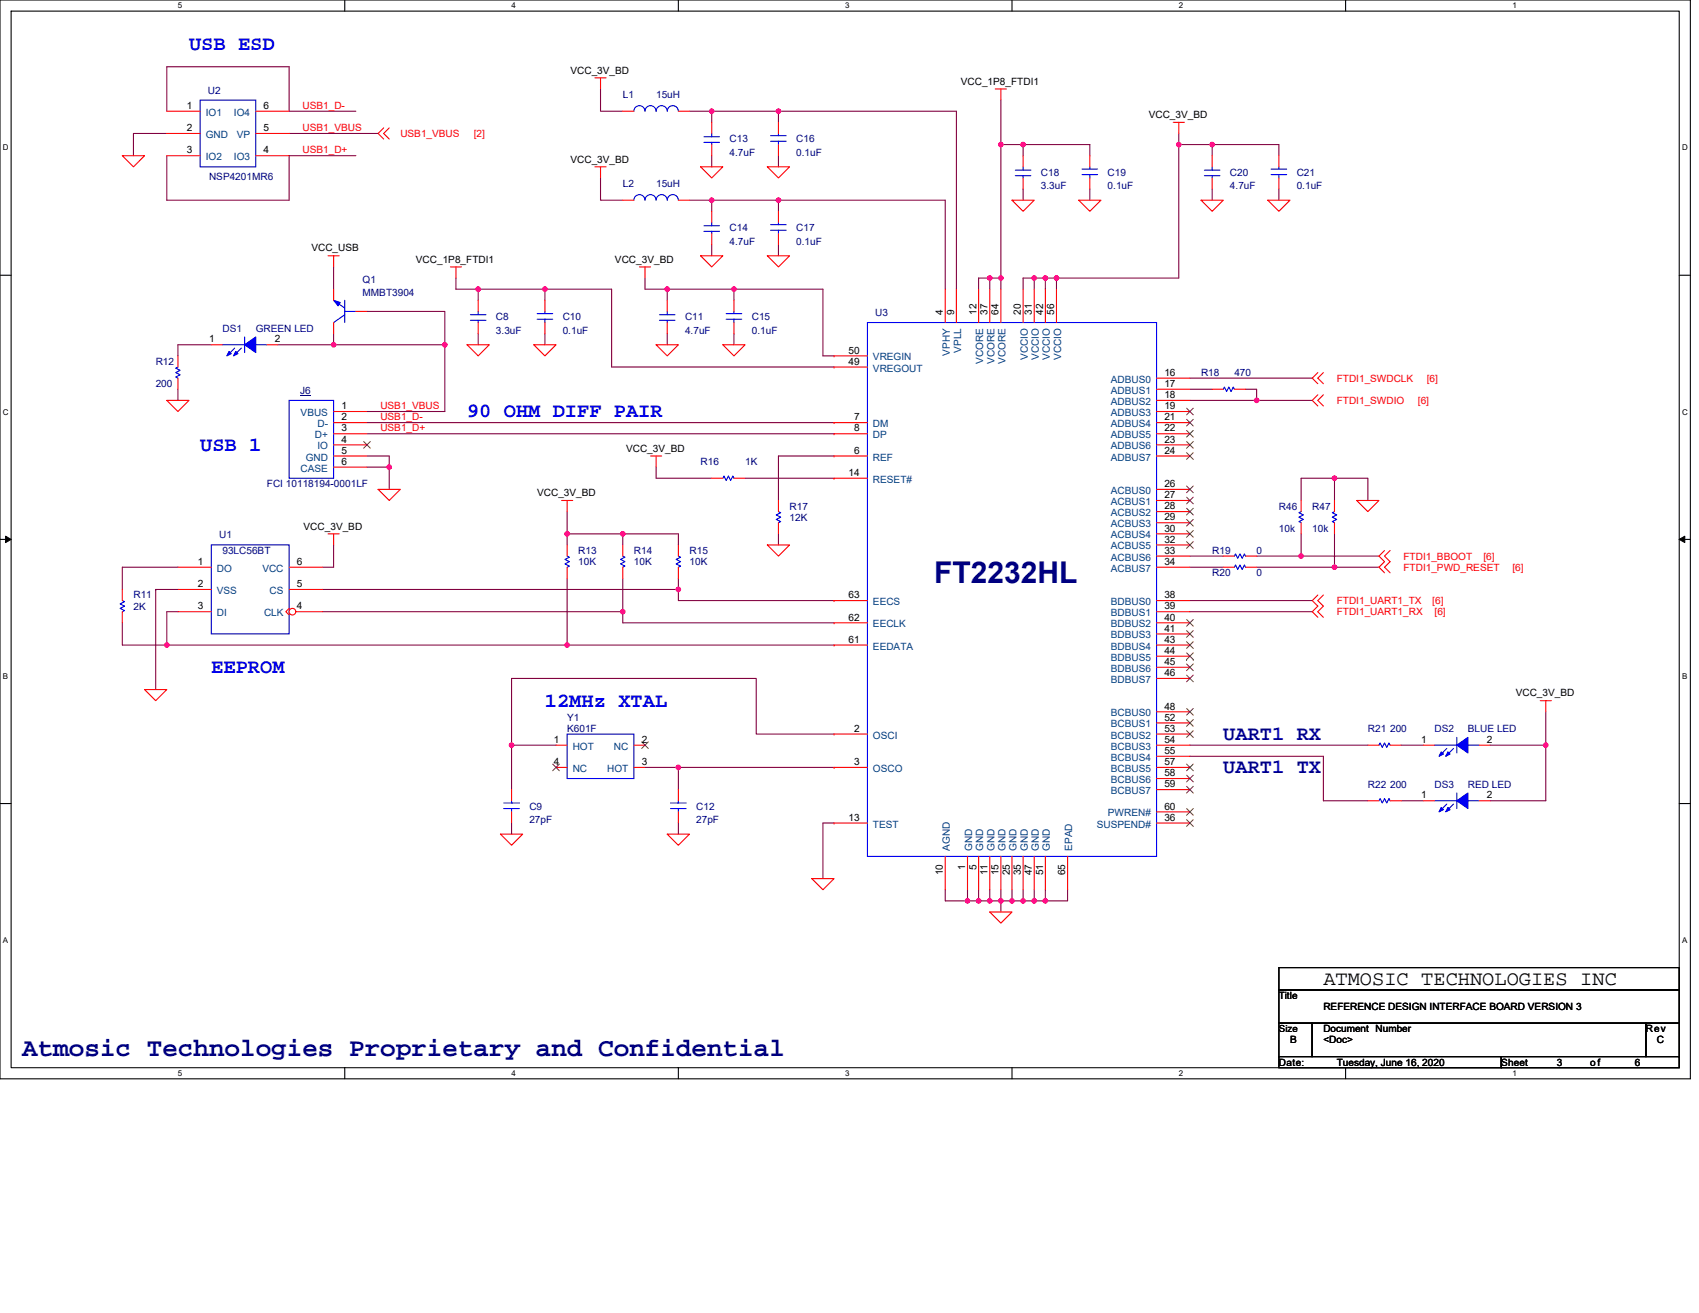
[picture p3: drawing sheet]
<svg xmlns="http://www.w3.org/2000/svg" width="279mm" height="216mm" viewBox="0 0 279 216" stroke-linecap="round" stroke-linejoin="round" font-family="sans-serif">
<path d="M0 0h278v177.4h-278zM1.8 1.8h274.3v173.8h-274.3z" fill="none" stroke="#000" stroke-width=".18"/>
<g fill="#fff">
<path d="M29.3 .2h.7v1.4h-.7z"/>
<path d="M29.3 175.7h.7v1.5h-.7z"/>
</g>
<path d="M56.7 0v1.8M56.7 175.6v1.8" fill="none" stroke="#000" stroke-width=".18"/>
<g fill="#fff">
<path d="M84.1 .2h.8v1.4h-.8z"/>
<path d="M84.1 175.7h.8v1.5h-.8z"/>
</g>
<path d="M111.6 0v1.8M111.6 175.6v1.8" fill="none" stroke="#000" stroke-width=".18"/>
<g fill="#fff">
<path d="M139 .2h.7v1.4h-.7z"/>
<path d="M139 175.7h.7v1.5h-.7z"/>
</g>
<path d="M166.4 0v1.8M166.4 175.6v1.8" fill="none" stroke="#000" stroke-width=".18"/>
<g fill="#fff">
<path d="M193.9 .2h.7v1.4h-.7z"/>
<path d="M193.9 175.7h.7v1.5h-.7z"/>
</g>
<path d="M221.3 0v1.8M221.3 175.6v1.8" fill="none" stroke="#000" stroke-width=".18"/>
<g fill="#fff">
<path d="M248.7 .2h.8v1.4h-.8z"/>
<path d="M248.7 175.7h.8v1.5h-.8z"/>
<path d="M.5 23.5h.9v1.5h-.9z"/>
<path d="M276.6 23.5h1v1.5h-1z"/>
<path d="M.5 67h.9v1.4h-.9z"/>
<path d="M276.6 67h1v1.4h-1z"/>
</g>
<path d="M0 45.3h1.8M276.1 45.3h1.9" fill="none" stroke="#000" stroke-width=".18"/>
<g fill="#fff">
<path d="M.5 110.4h.8v1.5h-.8z"/>
<path d="M276.6 110.4h.9v1.5h-.9z"/>
</g>
<path d="M0 88.7h1.8M276.1 88.7h1.9" fill="none" stroke="#000" stroke-width=".18"/>
<path d="M.9 88.2l.9 .5-.9 .5zM276.1 88.7l1-.5v1z" fill="#000"/>
<path d="M.9 88.2l.9 .5-.9 .5zM276.1 88.7l1-.5v1z" fill="none" stroke="#000" stroke-width=".16"/>
<g fill="#fff">
<path d="M.5 153.8h.8v1.5h-.8z"/>
<path d="M276.6 153.8h.9v1.5h-.9z"/>
</g>
<path d="M0 132.1h1.8M276.1 132.1h1.9M210.3 159.1h65.8v3.7h-65.8zM210.3 168.2h5.5v5.5h-5.5zM210.3 162.8h65.8v5.4h-65.8zM210.3 173.7h36.6v1.9h-36.6zM215.8 168.2h54.9v5.5h-54.9zM246.9 173.7h29.2v1.9h-29.2zM270.7 168.2h5.4v5.5h-5.4z" fill="none" stroke="#000" stroke-width=".18"/>
<g fill="none" stroke="#800040" stroke-width=".18">
<path d="M27.4 18.3v-7.3h20.1v7.3h11M98.8 14.6v3.7h3.6M113.4 18.3h3.6M117 18.3v1.8M117 18.3h11v1.8M128 18.3h.1M128 18.3h29.3v29.2M164.6 16.5v7.3M27.4 21.9h-5.5v3.7M47.5 21.9h14.7M58.5 25.6h-11v7.3h-20.1v-7.3M98.8 29.3v3.6h3.6"/>
<path d="M113.4 32.9h3.6v1.8M117 25.6v1.8M117 32.9h11v1.8M128 32.9h.1M128 25.6v1.8M128 32.9h27.4v14.6M164.6 23.8h3.6M164.6 23.8v21.9M168.2 31.1v1.8M168.2 23.8h11v1.8M168.2 23.8v1.8M179.2 31.1v1.8"/>
<path d="M193.9 23.8v21.9h-20.2M193.9 21.9v1.9M193.9 23.8h5.4M199.3 31.1v1.8M199.3 23.8v1.8M199.3 23.8h11v1.8M210.3 31.1v1.8M34.7 56.7h-5.4v1.8M45.7 56.7h9.2M54.9 56.7h18.3M54.9 43.9v3.6M54.9 54.9v1.8"/>
<path d="M60.4 51.2h12.8v5.5M73.2 56.7v11h-12.8M75 45.7v1.8h3.6M78.6 54.9v1.8M78.6 47.5h11M78.6 47.5v1.9M89.6 54.9v1.8M89.6 47.5v1.9M89.6 47.5h11v12.9h36.6M106.1 45.7v1.8h3.6M109.7 54.9v1.8M109.7 47.5v1.9"/>
<path d="M109.7 47.5h11M117 40.2v1.9M120.7 47.5h14.6v11h1.9M120.7 54.9v1.8M120.7 47.5v1.9M128 40.2v1.9M162.8 45.7h1.8M162.8 45.7h-1.9v1.8M162.8 45.7v1.8M164.6 45.7v1.8M170.1 45.7h1.8M170.1 45.7h-1.9v1.8"/>
<path d="M170.1 45.7v1.8M171.9 45.7v1.8M171.9 45.7h1.8M173.7 45.7v1.8M29.3 64v1.8M60.4 69.5h76.8M60.4 75h3.6v1.8M60.4 76.8h3.6M60.4 71.3h76.8M64 76.8v3.7M107.9 76.8v1.8h9.1M122.5 78.6h14.7"/>
<path d="M137.2 75h-9.2v7.3M195.7 64h3.6M195.7 62.2h20.1M195.7 65.8h11M204.8 64h1.9v1.8M206.7 65.8h9.1M219.5 78.6h-5.5v3.7M25.6 96.9h3.7M25.6 96.9h.1M25.6 96.9v16.5M29.3 93.3h-9.2v3.6M53 96.9h58.6"/>
<path d="M54.9 89.6v3.7h-1.9M93.3 84.1v3.7M93.3 87.8v1.8M93.3 87.8h9.1M93.3 95.1v11M102.4 87.8h9.2v1.8M102.4 87.8v1.8M102.4 95.1v5.5M111.6 96.9v1.9h25.6M111.6 95.1v1.8M128 87.8v1.8M195.7 98.8h20.1"/>
<path d="M195.7 93.3h5.5M195.7 91.4h5.5M206.7 93.3h12.8M206.7 91.4h7.3M214 91.4h12.8M214 87.8v3.6M219.5 87.8v5.5M219.5 82.3v-3.7h5.4v3.7M219.5 93.3h7.3M20.1 102.4v3.7h7.3M27.4 106.1h65.9M29.3 100.6h-1.9v5.5"/>
<path d="M53 100.6h49.4M93.3 106.1h43.9M102.4 100.6v1.8h34.8M195.7 100.6h20.1M254.2 117v5.5M84.1 122.5h7.3M84.1 122.5v7.3M84.1 135.3v1.9M106.1 126.2h5.5M111.6 126.2h25.6M111.6 135.3v1.9M111.6 126.2v3.6"/>
<path d="M137.2 135.3h-1.9v9.2M137.2 120.7h-12.8v-9.1h-40.3v10.9M195.7 124.4h21.9v7.3h7.3M195.7 122.5h29.2M230.4 131.7h3.7M230.4 122.5h3.7M245.1 122.5h9.1M254.2 122.5v9.2h-9.1M155.4 146.3v1.8h3.7M159.1 148.1h1.8M159.1 146.3v1.8M160.9 146.3v1.8"/>
<path d="M160.9 148.1h1.9M162.8 148.1h1.8M162.8 146.3v1.8M164.6 148.1h1.8M164.6 146.3v1.8M164.6 148.1v1.9M166.4 148.1h1.8M166.4 146.3v1.8M168.2 148.1h1.9M168.2 146.3v1.8M170.1 148.1h1.8M170.1 146.3v1.8"/>
<path d="M171.9 146.3v1.8M175.6 146.3v1.8h-3.7"/>
</g>
<g fill="#f0f" stroke="#f0f" stroke-width=".18">
<circle cx="128" cy="32.9" r=".37"/>
<circle cx="117" cy="32.9" r=".37"/>
<circle cx="117" cy="18.3" r=".37"/>
<circle cx="128" cy="18.3" r=".37"/>
<circle cx="164.6" cy="45.7" r=".37"/>
<circle cx="162.8" cy="45.7" r=".37"/>
<circle cx="168.2" cy="23.8" r=".37"/>
<circle cx="164.6" cy="23.8" r=".37"/>
<circle cx="173.7" cy="45.7" r=".37"/>
<circle cx="171.9" cy="45.7" r=".37"/>
<circle cx="170.1" cy="45.7" r=".37"/>
<circle cx="199.3" cy="23.8" r=".37"/>
<circle cx="193.8" cy="23.8" r=".37"/>
<circle cx="159.1" cy="148.1" r=".37"/>
<circle cx="164.6" cy="148.1" r=".37"/>
<circle cx="160.9" cy="148.1" r=".37"/>
<circle cx="162.8" cy="148.1" r=".37"/>
<circle cx="168.2" cy="148.1" r=".37"/>
<circle cx="166.4" cy="148.1" r=".37"/>
<circle cx="170.1" cy="148.1" r=".37"/>
<circle cx="84.1" cy="122.5" r=".37"/>
<circle cx="111.6" cy="126.2" r=".37"/>
<circle cx="120.7" cy="47.5" r=".37"/>
<circle cx="109.7" cy="47.5" r=".37"/>
<circle cx="89.6" cy="47.5" r=".37"/>
<circle cx="78.6" cy="47.5" r=".37"/>
<circle cx="111.6" cy="96.9" r=".37"/>
<circle cx="102.4" cy="100.6" r=".37"/>
<circle cx="93.3" cy="106.1" r=".37"/>
<circle cx="27.4" cy="106.1" r=".37"/>
<circle cx="64" cy="76.8" r=".37"/>
<circle cx="206.6" cy="65.8" r=".37"/>
<circle cx="93.3" cy="87.8" r=".37"/>
<circle cx="102.4" cy="87.8" r=".37"/>
<circle cx="254.2" cy="122.5" r=".37"/>
<circle cx="171.9" cy="148.1" r=".37"/>
<circle cx="73.1" cy="56.7" r=".37"/>
<circle cx="54.9" cy="56.7" r=".37"/>
<circle cx="214" cy="91.4" r=".37"/>
<circle cx="219.5" cy="93.3" r=".37"/>
<circle cx="219.5" cy="78.6" r=".37"/>
</g>
<g fill="none" stroke="#f00" stroke-width=".18">
<path d="M27.4 18.3h5.5M42.1 18.3h5.4M97.8 12.8h1.9M98.8 12.8v1.8M102.4 18.3h1.8M111.6 18.3h1.8M163.7 14.6h1.8M164.6 14.6v1.9M20.1 25.6h3.7l-1.9 1.8zM27.4 25.6h5.5M27.4 21.9h5.5M42.1 25.6h5.4"/>
<path d="M42.1 21.9h5.4M63.1 21l-.9 .9 .9 1M64 21l-.9 .9 .9 1M97.8 27.4h1.9M98.8 27.4v1.9M102.4 32.9h1.8M111.6 32.9h1.8M115.2 27.4h3.7l-1.9 1.9zM117 23.8v1.8M117 20.1v1.8M126.2 27.4h3.6l-1.8 1.9zM128 34.7v1.9"/>
<path d="M128 38.4v1.8M128 20.1v1.8M128 23.8v1.8M166.4 32.9h3.7l-1.9 1.8zM168.2 29.3v1.8M168.2 25.6v1.8M177.4 32.9h3.7l-1.9 1.8zM179.2 25.6v1.8M179.2 29.3v1.8M192.9 20.1h1.9M193.9 20.1v1.8M197.5 32.9h3.7l-1.9 1.8z"/>
<path d="M208.5 32.9h3.6l-1.8 1.8zM210.3 25.6v1.8M210.3 29.3v1.8M29.3 58.5v1.9M34.7 56.7h1.9M43.9 56.7h1.8M53.9 42.1h1.9M54.9 53v1.9M54.9 47.5v1.9M54.9 42.1v1.8M58.5 51.2h1.9M74.1 43.9h1.8"/>
<path d="M75 43.9v1.8M76.8 56.7h3.7l-1.9 1.8zM78.6 53v1.9M78.6 49.4v1.8M87.8 56.7h3.6l-1.8 1.8zM89.6 49.4v1.8M89.6 53v1.9M105.2 43.9h1.8M106.1 43.9v1.8M107.9 56.7h3.7l-1.9 1.8zM109.7 53v1.9M109.7 49.4v1.8"/>
<path d="M115.2 42.1h3.7l-1.9 1.8zM118.9 56.7h3.6l-1.8 1.8zM120.7 49.4v1.8M120.7 53v1.9M126.2 42.1h3.6l-1.8 1.8zM137.2 58.5h.1M137.2 58.5h5.4M155.4 47.5v5.5M157.3 47.5v5.5M160.9 47.5v5.5M162.8 47.5v5.5M164.6 47.5v5.5"/>
<path d="M168.2 47.5v5.5M170.1 47.5v5.5M171.9 47.5v5.5M173.7 47.5v5.5M27.4 65.8h3.7l-1.8 1.9zM29.3 62.2v1.8M107 75h1.8M107.9 75v1.8M117 78.6h1.9M120.7 78.6h1.8M137.2 60.4h.1M137.2 69.5h.1"/>
<path d="M137.2 71.3h.1M137.2 75h.1M137.2 78.6h.1M137.2 60.4h5.4M137.2 69.5h5.4M137.2 71.3h5.4M137.2 75h5.4M137.2 78.6h5.4M190.2 62.2h5.5M190.2 64h5.5M190.2 65.8h5.5M190.2 67.7h5.5"/>
<path d="M190.2 69.5h5.5M190.2 71.3h5.5M190.2 73.2h5.5M190.2 75h5.5M199.3 64h1.9M203 64h1.8M216.7 61.3l-.9 .9 .9 .9M216.7 64.9l-.9 .9 .9 1M217.6 61.3l-.9 .9 .9 .9M217.6 64.9l-.9 .9 .9 1M20.1 96.9v1.9M53.9 87.8h1.9"/>
<path d="M54.9 87.8v1.8M62.2 80.5h3.6l-1.8 1.8zM92.4 82.3h1.8M93.3 82.3v1.8M93.3 89.6v1.8M93.3 93.3v1.8M102.4 89.6v1.8M102.4 93.3v1.8M111.6 89.6v1.8M111.6 93.3v1.8M126.2 89.6h3.6l-1.8 1.8zM128 82.3v1.8"/>
<path d="M128 86v1.8M137.2 98.8h.1M137.2 98.8h5.4M190.2 80.5h5.5M190.2 82.3h5.5M190.2 84.1h5.5M190.2 86h5.5M190.2 87.8h5.5M190.2 89.6h5.5M190.2 91.4h5.5M190.2 93.3h5.5M190.2 98.8h5.5"/>
<path d="M201.2 93.3h1.8M201.2 91.4h1.8M204.8 93.3h1.9M204.8 91.4h1.9M214 86v1.8M214 82.3v1.8M216.7 97.8l-.9 1 .9 .9-.9 .9 .9 .9M217.6 97.8l-.9 1 .9 .9-.9 .9 .9 .9M219.5 86v1.8M219.5 82.3v1.8M223.1 82.3h3.7l-1.9 1.8zM227.7 90.5l-.9 .9 .9 1-.9 .9 .9 .9"/>
<path d="M228.6 90.5l-.9 .9 .9 1-.9 .9 .9 .9M20.1 100.6v1.8M23.8 113.4h3.6l-1.8 1.8zM137.2 102.4h.1M137.2 106.1h.1M137.2 102.4h5.4M137.2 106.1h5.4M190.2 100.6h5.5M190.2 102.4h5.5M190.2 104.2h5.5M190.2 106.1h5.5M190.2 107.9h5.5"/>
<path d="M190.2 109.7h5.5M190.2 111.6h5.5M190.2 117h5.5M190.2 118.9h5.5M253.3 115.2h1.8M254.2 115.2v1.8M82.3 137.2h3.7l-1.9 1.8zM84.1 129.8v1.9M84.1 133.5v1.8M109.7 137.2h3.7l-1.8 1.8zM111.6 129.8v1.9M111.6 133.5v1.8"/>
<path d="M137.2 120.7h.1M137.2 126.2h.1M137.2 135.3h.1M137.2 120.7h5.4M137.2 126.2h5.4M137.2 135.3h5.4M190.2 120.7h5.5M190.2 122.5h5.5M190.2 124.4h5.5M190.2 126.2h5.5M190.2 128h5.5M190.2 129.8h5.5"/>
<path d="M190.2 133.5h5.5M190.2 135.3h5.5M224.9 131.7h1.9M224.9 122.5h1.9M228.6 131.7h1.8M228.6 122.5h1.8M234.1 122.5h1.8M234.1 131.7h1.8M243.2 122.5h1.9M243.2 131.7h1.9M133.5 144.5h3.7l-1.9 1.8zM155.4 140.8v5.5"/>
<path d="M159.1 140.8v5.5M160.9 140.8v5.5M162.8 150h3.6l-1.8 1.8zM162.8 140.8v5.5M164.6 140.8v5.5M166.4 140.8v5.5M168.2 140.8v5.5M170.1 140.8v5.5M171.9 140.8v5.5M175.6 140.8v5.5"/>
</g>
<g fill="none" stroke="#00f" stroke-width=".18">
<path d="M32.9 16.5h9.2v10.9h-9.2zM104.2 18.3a.91 .91 0 0 1 1-.9 .91 .91 0 0 1 .9 .9 .91 .91 0 0 1 .9-.9 .91 .91 0 0 1 .9 .9 .91 .91 0 0 1 .9-.9 .91 .91 0 0 1 .9 .9 .91 .91 0 0 1 .9-.9 .91 .91 0 0 1 1 .9M111.6 32.9a.91 .91 0 0 0-1-.9 .91 .91 0 0 0-.9 .9 .91 .91 0 0 0-.9-.9 .91 .91 0 0 0-.9 .9 .91 .91 0 0 0-.9-.9 .91 .91 0 0 0-.9 .9 .91 .91 0 0 0-.9-.9 .91 .91 0 0 0-1 .9M115.8 22.5h2.5M115.8 23.4h2.5M117 23.4v.4M117 21.9v.6M126.7 37.9h2.6M126.7 36.9h2.6M126.7 23.2h2.6M126.7 22.3h2.6M128 36.6v.3"/>
<path d="M128 37.9v.5M128 21.9v.4M128 23.2v.6M167 28h2.5M167 28.9h2.5M168.2 28.9v.4M168.2 27.4v.6M177.9 28.7h2.6M177.9 27.8h2.6M179.2 27.4v.4M179.2 28.7v.6M209 28.7h2.6"/>
<path d="M209 27.8h2.6M210.3 27.4v.4M210.3 28.7v.6M36.6 56.7h3.6M38.6 57.2l-1.1 1.1M39.7 57.2l-1.1 1.1M40.2 55.4v2.6M42.1 56.7h1.8M54.9 49.4l1.8 1.3M56.7 51.8l-1.8 1.2M56.7 49.4v3.6M56.7 51.2h1.8"/>
<path d="M77.4 51.8h2.5M77.4 52.7h2.5M78.6 52.7v.3M78.6 51.2v.6M88.3 52.5h2.6M88.3 51.6h2.6M89.6 51.2v.4M89.6 52.5v.5M108.4 51.8h2.6M108.4 52.7h2.6M109.7 52.7v.3M109.7 51.2v.6"/>
<path d="M119.4 52.5h2.6M119.4 51.6h2.6M120.7 51.2v.4M120.7 52.5v.5M142.6 53h47.6v87.8h-47.6zM29.3 60.4l-.4 .1 .7 .4-.7 .4 .7 .3-.7 .4 .4 .2M47.5 65.8h7.4v12.8h-7.4zM118.9 78.6l.2-.3 .3 .7 .4-.7 .4 .7 .3-.7 .2 .3M201.2 64l.2-.4 .3 .8 .4-.8 .4 .8 .3-.8 .2 .4M20.1 98.8l.4 .1-.8 .4 .8 .4-.8 .3 .8 .4-.4 .2M93.3 91.4l.3 .2-.7 .4 .7 .4-.7 .3 .7 .4-.3 .2M102.4 91.4l.4 .2-.8 .4 .8 .4-.8 .3 .8 .4-.4 .2"/>
<path d="M111.6 91.4l.3 .2-.7 .4 .7 .4-.7 .3 .7 .4-.3 .2M128 84.1l.4 .2-.8 .4 .8 .3-.8 .4 .8 .4-.4 .2M203 93.3l.2-.4 .3 .7 .4-.7 .4 .7 .3-.7 .2 .4M203 91.4l.2-.3 .3 .7 .4-.7 .4 .7 .3-.7 .2 .3M214 84.1l-.4 .2 .7 .4-.7 .3 .7 .4-.7 .4 .4 .2M219.5 84.1l-.4 .2 .7 .4-.7 .3 .7 .4-.7 .4 .4 .2M82.8 133h2.6M82.8 132h2.6M84.1 131.7v.3M84.1 133v.5M110.3 133h2.5M110.3 132h2.5"/>
<path d="M111.6 131.7v.3M111.6 133v.5M226.8 131.7l.2-.4 .3 .7 .4-.7 .4 .7 .3-.7 .2 .4M226.8 122.5l.2-.3 .3 .7 .4-.7 .4 .7 .3-.7 .2 .3M235.9 122.5h3.7M235.9 131.7h3.7M237.9 123.1l-1.1 1.1M237.9 132.2l-1.1 1.1M239 123.1l-1.1 1.1M239 132.2l-1.1 1.1M239.6 121.2v2.6M239.6 130.4v2.6"/>
<path d="M241.4 122.5h1.8M241.4 131.7h1.8"/>
</g>
<g fill="#00f" stroke="#00f" stroke-width=".18">
<path d="M40.2 56.7l1.9-1.3v2.6z" fill-rule="evenodd"/>
<path d="M37.7 57.8l.3 .4-.7 .3z" fill-rule="evenodd"/>
<path d="M38.8 57.8l.3 .4-.7 .3z" fill-rule="evenodd"/>
<path d="M239.6 122.5l1.8-1.3v2.6z" fill-rule="evenodd"/>
<path d="M237 123.6l.4 .4-.8 .4z" fill-rule="evenodd"/>
<path d="M238.1 123.6l.4 .4-.8 .4z" fill-rule="evenodd"/>
<path d="M239.6 131.7l1.8-1.3v2.6z" fill-rule="evenodd"/>
<path d="M237 132.8l.4 .3-.8 .4z" fill-rule="evenodd"/>
<path d="M238.1 132.8l.4 .3-.8 .4z" fill-rule="evenodd"/>
<path d="M54.9 49.4l1.1 .3-.4 .6z" fill-rule="evenodd"/>
</g>
<g fill="none" stroke="#804000" stroke-width=".16">
<path d="M195.1 67.1l1.1 1.1M195.1 68.9l1.1 1.1M195.1 70.8l1.1 1.1M195.1 72.6l1.1 1.1M195.1 74.4l1.1 1.1M195.1 79.9l1.1 1.1M196.2 67.1l-1.1 1.1M196.2 68.9l-1.1 1.1M196.2 70.8l-1.1 1.1M196.2 72.6l-1.1 1.1M196.2 74.4l-1.1 1.1M196.2 79.9l-1.1 1.1"/>
<path d="M195.1 81.7l1.1 1.1M195.1 83.6l1.1 1.1M195.1 85.4l1.1 1.1M195.1 87.2l1.1 1.1M195.1 89.1l1.1 1.1M196.2 81.7l-1.1 1.1M196.2 83.6l-1.1 1.1M196.2 85.4l-1.1 1.1M196.2 87.2l-1.1 1.1M196.2 89.1l-1.1 1.1M195.1 108.5h.1M195.1 101.9l1.1 1.1"/>
<path d="M195.1 103.7l1.1 1.1M195.1 105.5l1.1 1.1M195.1 109.2l1.1 1.1M195.1 111l1.1 1.1M195.1 116.5l1.1 1.1M195.1 118.3l1.1 1.1M195.1 107.4l1.1 1.1M196.2 101.9l-1.1 1.1M196.2 103.7l-1.1 1.1M196.2 105.5l-1.1 1.1M196.2 109.2l-1.1 1.1M196.2 111l-1.1 1.1"/>
<path d="M196.2 116.5l-1.1 1.1M196.2 118.3l-1.1 1.1M196.2 107.4l-1.1 1.1M196.2 108.5h.1M195.1 120.2l1.1 1.1M195.1 125.6l1.1 1.1M195.1 127.5l1.1 1.1M195.1 129.3l1.1 1.1M195.1 133l1.1 1.1M195.1 134.8l1.1 1.1M196.2 120.2l-1.1 1.1M196.2 125.6l-1.1 1.1"/>
<path d="M196.2 127.5l-1.1 1.1M196.2 129.3l-1.1 1.1M196.2 133l-1.1 1.1M196.2 134.8l-1.1 1.1"/>
</g>
<path d="M49.4 64.9h1.7v.2h-1.7z" fill="#000080"/>
<g fill="none" stroke="#f00" stroke-width=".18">
<path d="M117 38.4v1.8M117 34.7v1.9M199.3 29.3v1.8M199.3 25.6v1.8M54.9 67.7h5.5M54.9 69.5h5.5M54.9 71.3h5.5M54.9 73.2h5.5M54.9 75h5.5M54.9 76.8h5.5M29.3 93.3h5.4M29.3 96.9h5.4"/>
<path d="M29.3 100.6h5.4M47.5 100l-.5 .6 .5 .5"/>
</g>
<path d="M59.8 72.6l1.1 1.1M60.9 72.6l-1.1 1.1" fill="none" stroke="#804000" stroke-width=".16"/>
<path d="M115.8 37.1h2.5M115.8 38h2.5M117 38v.4M117 36.6v.5M198.1 28h2.5M198.1 28.9h2.5M199.3 28.9v.4M199.3 27.4v.6M34.7 89.6h12.8v14.6h-12.8z" fill="none" stroke="#00f" stroke-width=".18"/>
<circle cx="48.1" cy="100.6" r=".54" fill="#fff" stroke="#f00" stroke-width=".18"/>
<path d="M47.5 96.9h5.5M47.5 93.3h5.5M48.6 100.6h4.4M91.4 122.5h1.9M91.4 126.2h1.9M104.2 122.5h1.9M104.2 126.2h1.9" fill="none" stroke="#f00" stroke-width=".18"/>
<path d="M93.3 120.7h10.9v7.3h-10.9z" fill="none" stroke="#00f" stroke-width=".18"/>
<path d="M90.9 125.6l1.1 1.1M92 125.6l-1.1 1.1M105.5 122l1.1 1.1M106.6 122l-1.1 1.1" fill="none" stroke="#804000" stroke-width=".16"/>
<g fill="#f0f" stroke="#f0f" stroke-width=".18">
<circle cx="128" cy="32.9" r=".37"/>
<circle cx="117" cy="32.9" r=".37"/>
<circle cx="117" cy="18.3" r=".37"/>
<circle cx="128" cy="18.3" r=".37"/>
<circle cx="164.6" cy="45.7" r=".37"/>
<circle cx="162.8" cy="45.7" r=".37"/>
<circle cx="168.2" cy="23.8" r=".37"/>
<circle cx="164.6" cy="23.8" r=".37"/>
<circle cx="173.7" cy="45.7" r=".37"/>
<circle cx="171.9" cy="45.7" r=".37"/>
<circle cx="170.1" cy="45.7" r=".37"/>
<circle cx="199.3" cy="23.8" r=".37"/>
<circle cx="193.8" cy="23.8" r=".37"/>
<circle cx="159.1" cy="148.1" r=".37"/>
<circle cx="164.6" cy="148.1" r=".37"/>
<circle cx="160.9" cy="148.1" r=".37"/>
<circle cx="162.8" cy="148.1" r=".37"/>
<circle cx="168.2" cy="148.1" r=".37"/>
<circle cx="166.4" cy="148.1" r=".37"/>
<circle cx="170.1" cy="148.1" r=".37"/>
<circle cx="84.1" cy="122.5" r=".37"/>
<circle cx="111.6" cy="126.2" r=".37"/>
<circle cx="120.7" cy="47.5" r=".37"/>
<circle cx="109.7" cy="47.5" r=".37"/>
<circle cx="89.6" cy="47.5" r=".37"/>
<circle cx="78.6" cy="47.5" r=".37"/>
<circle cx="111.6" cy="96.9" r=".37"/>
<circle cx="102.4" cy="100.6" r=".37"/>
<circle cx="93.3" cy="106.1" r=".37"/>
<circle cx="27.4" cy="106.1" r=".37"/>
<circle cx="64" cy="76.8" r=".37"/>
<circle cx="206.6" cy="65.8" r=".37"/>
<circle cx="93.3" cy="87.8" r=".37"/>
<circle cx="102.4" cy="87.8" r=".37"/>
<circle cx="254.2" cy="122.5" r=".37"/>
<circle cx="171.9" cy="148.1" r=".37"/>
<circle cx="73.1" cy="56.7" r=".37"/>
<circle cx="54.9" cy="56.7" r=".37"/>
<circle cx="214" cy="91.4" r=".37"/>
<circle cx="219.5" cy="93.3" r=".37"/>
<circle cx="219.5" cy="78.6" r=".37"/>
</g>
<text font-size="4.9" fill="#000080" x="153.6" y="95.9">FT2232HL</text>
<text font-size="4.3" fill="#000080" x="3.7" y="173.6">Atmosic Technologies Proprietary and Confidential</text>
<g font-size="3.3" fill="#00f">
<text x="31.1" y="8.3">USB ESD</text>
<text x="76.8" y="68.6">90 OHM DIFF PAIR</text>
<text x="32.9" y="74.1">USB 1</text>
<text x="34.7" y="110.7">EEPROM</text>
<text x="89.6" y="116.2">12MHz XTAL</text>
</g>
<g font-size="3.3" fill="#0000a0">
<text x="201.2" y="121.7">UART1 RX</text>
<text x="201.2" y="127.1">UART1 TX</text>
</g>
<text font-size="3.3" x="217.6" y="161.9">ATMOSIC TECHNOLOGIES INC</text>
<g font-size="1.6">
<text x="30.7" y="17.9">1</text>
<text x="43.3" y="17.9">6</text>
<text x="93.8" y="12.1">VCC_3V_BD</text>
<text x="158" y="13.9">VCC_1P8_FTDI1</text>
<text x="30.7" y="21.6">2</text>
<text x="43.3" y="21.6">5</text>
<text x="188.9" y="19.4">VCC_3V_BD</text>
<text x="30.7" y="25.2">3</text>
<text x="43.3" y="25.2">4</text>
<text x="93.8" y="26.7">VCC_3V_BD</text>
<text x="51.2" y="41.4">VCC_USB</text>
<text x="68.4" y="43.2">VCC_1P8_FTDI1</text>
<text x="101.1" y="43.2">VCC_3V_BD</text>
<text x="155.1" y="51.8" transform="rotate(-90 155.1 51.8)">4</text>
<text x="156.9" y="51.8" transform="rotate(-90 156.9 51.8)">9</text>
<text x="160.6" y="51.8" transform="rotate(-90 160.6 51.8)">12</text>
<text x="162.4" y="51.8" transform="rotate(-90 162.4 51.8)">37</text>
<text x="164.2" y="51.8" transform="rotate(-90 164.2 51.8)">64</text>
<text x="167.9" y="51.8" transform="rotate(-90 167.9 51.8)">20</text>
<text x="169.7" y="51.8" transform="rotate(-90 169.7 51.8)">31</text>
<text x="171.5" y="51.8" transform="rotate(-90 171.5 51.8)">42</text>
<text x="173.4" y="51.8" transform="rotate(-90 173.4 51.8)">56</text>
<text x="34.4" y="56.3">1</text>
<text x="45.2" y="56.3">2</text>
<text x="139.5" y="58.1">50</text>
<text x="139.5" y="60">49</text>
<text x="191.5" y="61.8">16</text>
<text x="191.5" y="63.6">17</text>
<text x="191.5" y="65.5">18</text>
<text x="56.1" y="69.1">2</text>
<text x="56.1" y="70.9">3</text>
<text x="56.1" y="67.3">1</text>
<text x="140.4" y="69.1">7</text>
<text x="140.4" y="70.9">8</text>
<text x="191.5" y="67.3">19</text>
<text x="191.5" y="69.1">21</text>
<text x="191.5" y="70.9">22</text>
<text x="56.1" y="72.8">4</text>
<text x="56.1" y="76.4">6</text>
<text x="56.1" y="74.6">5</text>
<text x="103" y="74.3">VCC_3V_BD</text>
<text x="140.4" y="74.6">6</text>
<text x="191.5" y="72.8">23</text>
<text x="191.5" y="74.6">24</text>
<text x="88.3" y="81.6">VCC_3V_BD</text>
<text x="139.5" y="78.3">14</text>
<text x="191.5" y="80.1">26</text>
<text x="191.5" y="81.9">27</text>
<text x="191.5" y="83.8">28</text>
<text x="49.9" y="87.1">VCC_3V_BD</text>
<text x="191.5" y="85.6">29</text>
<text x="191.5" y="87.4">30</text>
<text x="191.5" y="89.2">32</text>
<text x="32.5" y="92.9">1</text>
<text x="48.8" y="92.9">6</text>
<text x="191.5" y="91.1">33</text>
<text x="191.5" y="92.9">34</text>
<text x="32.5" y="96.6">2</text>
<text x="32.5" y="100.2">3</text>
<text x="48.8" y="100.2">4</text>
<text x="48.8" y="96.6">5</text>
<text x="139.5" y="98.4">63</text>
<text x="191.5" y="98.4">38</text>
<text x="191.5" y="100.2">39</text>
<text x="139.5" y="102">62</text>
<text x="139.5" y="105.7">61</text>
<text x="191.5" y="102">40</text>
<text x="191.5" y="103.9">41</text>
<text x="191.5" y="105.7">43</text>
<text x="191.5" y="107.5">44</text>
<text x="191.5" y="109.4">45</text>
<text x="191.5" y="111.2">46</text>
<text x="191.5" y="116.7">48</text>
<text x="191.5" y="118.5">52</text>
<text x="249.3" y="114.5">VCC_3V_BD</text>
<text x="91.1" y="122.2">1</text>
<text x="91.1" y="125.8">4</text>
<text x="105.5" y="122.2">2</text>
<text x="105.5" y="125.8">3</text>
<text x="140.4" y="120.3">2</text>
<text x="140.4" y="125.8">3</text>
<text x="191.5" y="120.3">53</text>
<text x="191.5" y="122.2">54</text>
<text x="191.5" y="124">55</text>
<text x="191.5" y="125.8">57</text>
<text x="233.7" y="122.2">1</text>
<text x="244.5" y="122.2">2</text>
<text x="191.5" y="127.6">58</text>
<text x="191.5" y="129.5">59</text>
<text x="233.7" y="131.3">1</text>
<text x="244.5" y="131.3">2</text>
<text x="139.5" y="135">13</text>
<text x="191.5" y="135">36</text>
<text x="191.5" y="133.1">60</text>
<text x="155.1" y="143.9" transform="rotate(-90 155.1 143.9)">10</text>
<text x="158.7" y="143" transform="rotate(-90 158.7 143)">1</text>
<text x="160.6" y="143" transform="rotate(-90 160.6 143)">5</text>
<text x="162.4" y="143.9" transform="rotate(-90 162.4 143.9)">11</text>
<text x="164.2" y="143.9" transform="rotate(-90 164.2 143.9)">15</text>
<text x="166" y="143.9" transform="rotate(-90 166 143.9)">25</text>
<text x="167.9" y="143.9" transform="rotate(-90 167.9 143.9)">35</text>
<text x="169.7" y="143.9" transform="rotate(-90 169.7 143.9)">47</text>
<text x="171.5" y="143.9" transform="rotate(-90 171.5 143.9)">51</text>
<text x="175.2" y="143.9" transform="rotate(-90 175.2 143.9)">65</text>
<text x="210.3" y="164.2">Title</text>
<text x="217.6" y="166.1">REFERENCE DESIGN INTERFACE BOARD VERSION 3</text>
<text x="210.3" y="169.7">Size</text>
<text x="212.1" y="171.6">B</text>
<text x="217.6" y="169.7">Document Number</text>
<text x="217.6" y="171.6">&lt;Doc&gt;</text>
<text x="270.7" y="169.7">Rev</text>
<text x="272.5" y="171.6">C</text>
<text x="210.3" y="175.2">Date:</text>
<text x="219.8" y="175.2">Tuesday, June 16, 2020</text>
<text x="246.9" y="175.2">Sheet</text>
<text x="256" y="175.2">3</text>
<text x="261.5" y="175.2">of</text>
<text x="268.8" y="175.2">6</text>
</g>
<g font-size="1.6" fill="#000080">
<text x="34.2" y="15.4">U2</text>
<text x="102.4" y="16.1">L1</text>
<text x="107.9" y="16.1">15uH</text>
<text x="120" y="23.4">C13</text>
<text x="130.9" y="23.4">C16</text>
<text x="34.4" y="29.6">NSP4201MR6</text>
<text x="120" y="25.6">4.7uF</text>
<text x="130.9" y="25.6">0.1uF</text>
<text x="171.2" y="28.9">C18</text>
<text x="182.1" y="28.9">C19</text>
<text x="202.3" y="28.9">C20</text>
<text x="213.2" y="28.9">C21</text>
<text x="102.4" y="30.7">L2</text>
<text x="107.9" y="30.7">15uH</text>
<text x="171.2" y="31.1">3.3uF</text>
<text x="182.1" y="31.1">0.1uF</text>
<text x="202.3" y="31.1">4.7uF</text>
<text x="213.2" y="31.1">0.1uF</text>
<text x="120" y="38.1">C14</text>
<text x="120" y="40.3">4.7uF</text>
<text x="130.9" y="38.1">C17</text>
<text x="130.9" y="40.3">0.1uF</text>
<text x="59.6" y="46.5">Q1</text>
<text x="59.6" y="48.7">MMBT3904</text>
<text x="81.6" y="52.7">C8</text>
<text x="92.5" y="52.7">C10</text>
<text x="112.7" y="52.7">C11</text>
<text x="123.6" y="52.7">C15</text>
<text x="143.9" y="52">U3</text>
<text x="36.6" y="54.5">DS1</text>
<text x="42.1" y="54.5">GREEN LED</text>
<text x="81.6" y="54.9">3.3uF</text>
<text x="92.5" y="54.9">0.1uF</text>
<text x="112.7" y="54.9">4.7uF</text>
<text x="123.6" y="54.9">0.1uF</text>
<text x="25.6" y="60">R12</text>
<text x="25.6" y="63.7">200</text>
<text x="49.4" y="64.8">J6</text>
<text x="197.5" y="61.8">R18</text>
<text x="203" y="61.8">470</text>
<text x="115.2" y="76.5">R16</text>
<text x="122.5" y="76.5">1K</text>
<text x="43.9" y="80.1">FCI 10118194-0001LF</text>
<text x="129.8" y="83.8">R17</text>
<text x="210.3" y="83.8">R46</text>
<text x="215.8" y="83.8">R47</text>
<text x="36" y="88.5">U1</text>
<text x="129.8" y="85.6">12K</text>
<text x="210.3" y="87.4">10k</text>
<text x="215.8" y="87.4">10k</text>
<text x="36.6" y="91.1">93LC56BT</text>
<text x="95.1" y="91.1">R13</text>
<text x="95.1" y="92.9">10K</text>
<text x="104.2" y="91.1">R14</text>
<text x="104.2" y="92.9">10K</text>
<text x="113.4" y="91.1">R15</text>
<text x="113.4" y="92.9">10K</text>
<text x="199.3" y="94.8">R20</text>
<text x="199.3" y="91.1">R19</text>
<text x="206.7" y="94.8">0</text>
<text x="206.7" y="91.1">0</text>
<text x="21.9" y="98.4">R11</text>
<text x="21.9" y="100.2">2K</text>
<text x="93.3" y="118.5">Y1</text>
<text x="93.3" y="120.4">K601F</text>
<text x="224.9" y="120.4">R21 200</text>
<text x="235.9" y="120.4">DS2</text>
<text x="241.4" y="120.4">BLUE LED</text>
<text x="224.9" y="129.5">R22 200</text>
<text x="235.9" y="129.5">DS3</text>
<text x="241.4" y="129.5">RED LED</text>
<text x="87.1" y="133.2">C9</text>
<text x="87.1" y="135.4">27pF</text>
<text x="114.5" y="133.2">C12</text>
<text x="114.5" y="135.4">27pF</text>
</g>
<g font-size="1.6" fill="#f00">
<text x="49.7" y="17.9">USB1_D-</text>
<text x="49.7" y="21.5">USB1_VBUS</text>
<text x="65.8" y="22.5">USB1_VBUS</text>
<text x="77.9" y="22.5">[2]</text>
<text x="49.7" y="25.2">USB1_D+</text>
<text x="219.8" y="62.8">FTDI1_SWDCLK</text>
<text x="234.6" y="62.8">[6]</text>
<text x="62.5" y="69.1">USB1_D-</text>
<text x="62.5" y="70.9">USB1_D+</text>
<text x="62.5" y="67.2">USB1_VBUS</text>
<text x="219.8" y="66.4">FTDI1_SWDIO</text>
<text x="233.2" y="66.4">[6]</text>
<text x="230.8" y="93.8">FTDI1_PWD_RESET</text>
<text x="230.8" y="92">FTDI1_BBOOT</text>
<text x="244" y="92">[6]</text>
<text x="248.7" y="93.8">[6]</text>
<text x="219.8" y="99.3">FTDI1_UART1_TX</text>
<text x="219.8" y="101.2">FTDI1_UART1_RX</text>
<text x="235.5" y="99.3">[6]</text>
<text x="235.9" y="101.2">[6]</text>
</g>
<g font-size="1.6" fill="#004080">
<text x="33.8" y="19">IO1</text>
<text x="33.8" y="22.7">GND</text>
<text x="38.5" y="19">IO4</text>
<text x="38.9" y="22.7">VP</text>
<text x="33.8" y="26.3">IO2</text>
<text x="38.5" y="26.3">IO3</text>
<text x="143.6" y="59.3">VREGIN</text>
<text x="156.2" y="58.5" transform="rotate(-90 156.2 58.5)">VPHY</text>
<text x="158" y="58" transform="rotate(-90 158 58)">VPLL</text>
<text x="161.7" y="59.8" transform="rotate(-90 161.7 59.8)">VCORE</text>
<text x="163.5" y="59.8" transform="rotate(-90 163.5 59.8)">VCORE</text>
<text x="165.4" y="59.8" transform="rotate(-90 165.4 59.8)">VCORE</text>
<text x="169" y="59.2" transform="rotate(-90 169 59.2)">VCCIO</text>
<text x="170.8" y="59.2" transform="rotate(-90 170.8 59.2)">VCCIO</text>
<text x="172.7" y="59.2" transform="rotate(-90 172.7 59.2)">VCCIO</text>
<text x="174.5" y="59.2" transform="rotate(-90 174.5 59.2)">VCCIO</text>
<text x="143.6" y="61.1">VREGOUT</text>
<text x="182.7" y="62.9">ADBUS0</text>
<text x="182.7" y="64.8">ADBUS1</text>
<text x="49.4" y="68.4">VBUS</text>
<text x="52.2" y="70.2">D-</text>
<text x="143.6" y="70.2">DM</text>
<text x="182.7" y="66.6">ADBUS2</text>
<text x="182.7" y="68.4">ADBUS3</text>
<text x="182.7" y="70.2">ADBUS4</text>
<text x="49.4" y="77.6">CASE</text>
<text x="50.3" y="75.7">GND</text>
<text x="51.8" y="72.1">D+</text>
<text x="52.2" y="73.9">IO</text>
<text x="143.6" y="72.1">DP</text>
<text x="143.6" y="75.7">REF</text>
<text x="182.7" y="72.1">ADBUS5</text>
<text x="182.7" y="73.9">ADBUS6</text>
<text x="182.7" y="75.7">ADBUS7</text>
<text x="143.6" y="79.4">RESET#</text>
<text x="182.7" y="81.2">ACBUS0</text>
<text x="182.7" y="83">ACBUS1</text>
<text x="182.7" y="84.9">ACBUS2</text>
<text x="182.7" y="86.7">ACBUS3</text>
<text x="182.7" y="88.5">ACBUS4</text>
<text x="35.7" y="94">DO</text>
<text x="43.1" y="94">VCC</text>
<text x="182.7" y="90.4">ACBUS5</text>
<text x="182.7" y="92.2">ACBUS6</text>
<text x="182.7" y="94">ACBUS7</text>
<text x="35.7" y="97.7">VSS</text>
<text x="35.7" y="101.3">DI</text>
<text x="43.4" y="101.3">CLK</text>
<text x="44.3" y="97.7">CS</text>
<text x="143.6" y="99.5">EECS</text>
<text x="182.7" y="99.5">BDBUS0</text>
<text x="182.7" y="101.3">BDBUS1</text>
<text x="143.6" y="103.2">EECLK</text>
<text x="143.6" y="106.8">EEDATA</text>
<text x="182.7" y="103.2">BDBUS2</text>
<text x="182.7" y="105">BDBUS3</text>
<text x="182.7" y="106.8">BDBUS4</text>
<text x="182.7" y="108.6">BDBUS5</text>
<text x="182.7" y="110.5">BDBUS6</text>
<text x="182.7" y="112.3">BDBUS7</text>
<text x="182.7" y="117.8">BCBUS0</text>
<text x="182.7" y="119.6">BCBUS1</text>
<text x="94.2" y="123.3">HOT</text>
<text x="100.9" y="123.3">NC</text>
<text x="143.6" y="121.4">OSCI</text>
<text x="182.7" y="121.4">BCBUS2</text>
<text x="182.7" y="123.3">BCBUS3</text>
<text x="182.7" y="125.1">BCBUS4</text>
<text x="94.2" y="126.9">NC</text>
<text x="99.8" y="126.9">HOT</text>
<text x="143.6" y="126.9">OSCO</text>
<text x="182.7" y="126.9">BCBUS5</text>
<text x="182.7" y="128.8">BCBUS6</text>
<text x="182.7" y="130.6">BCBUS7</text>
<text x="143.6" y="136.1">TEST</text>
<text x="180.4" y="136.1">SUSPEND#</text>
<text x="182.2" y="134.2">PWREN#</text>
<text x="156.2" y="139.9" transform="rotate(-90 156.2 139.9)">AGND</text>
<text x="159.9" y="139.9" transform="rotate(-90 159.9 139.9)">GND</text>
<text x="161.7" y="139.9" transform="rotate(-90 161.7 139.9)">GND</text>
<text x="163.5" y="139.9" transform="rotate(-90 163.5 139.9)">GND</text>
<text x="165.4" y="139.9" transform="rotate(-90 165.4 139.9)">GND</text>
<text x="167.2" y="139.9" transform="rotate(-90 167.2 139.9)">GND</text>
<text x="169" y="139.9" transform="rotate(-90 169 139.9)">GND</text>
<text x="170.8" y="139.9" transform="rotate(-90 170.8 139.9)">GND</text>
<text x="172.7" y="139.9" transform="rotate(-90 172.7 139.9)">GND</text>
<text x="176.3" y="139.9" transform="rotate(-90 176.3 139.9)">EPAD</text>
</g>
<g font-size="1.3">
<text x="29.3" y="1.4">5</text>
<text x="84.1" y="1.4">4</text>
<text x="139" y="1.4">3</text>
<text x="193.9" y="1.4">2</text>
<text x="248.7" y="1.4">1</text>
<text x=".5" y="24.7">D</text>
<text x="276.6" y="24.7">D</text>
<text x=".5" y="68.2">C</text>
<text x="276.6" y="68.2">C</text>
<text x=".5" y="111.6">B</text>
<text x="276.6" y="111.6">B</text>
<text x=".5" y="155">A</text>
<text x="276.6" y="155">A</text>
<text x="29.3" y="176.9">5</text>
<text x="84.1" y="176.9">4</text>
<text x="139" y="176.9">3</text>
<text x="193.9" y="176.9">2</text>
<text x="248.7" y="176.9">1</text>
</g>
</svg>
